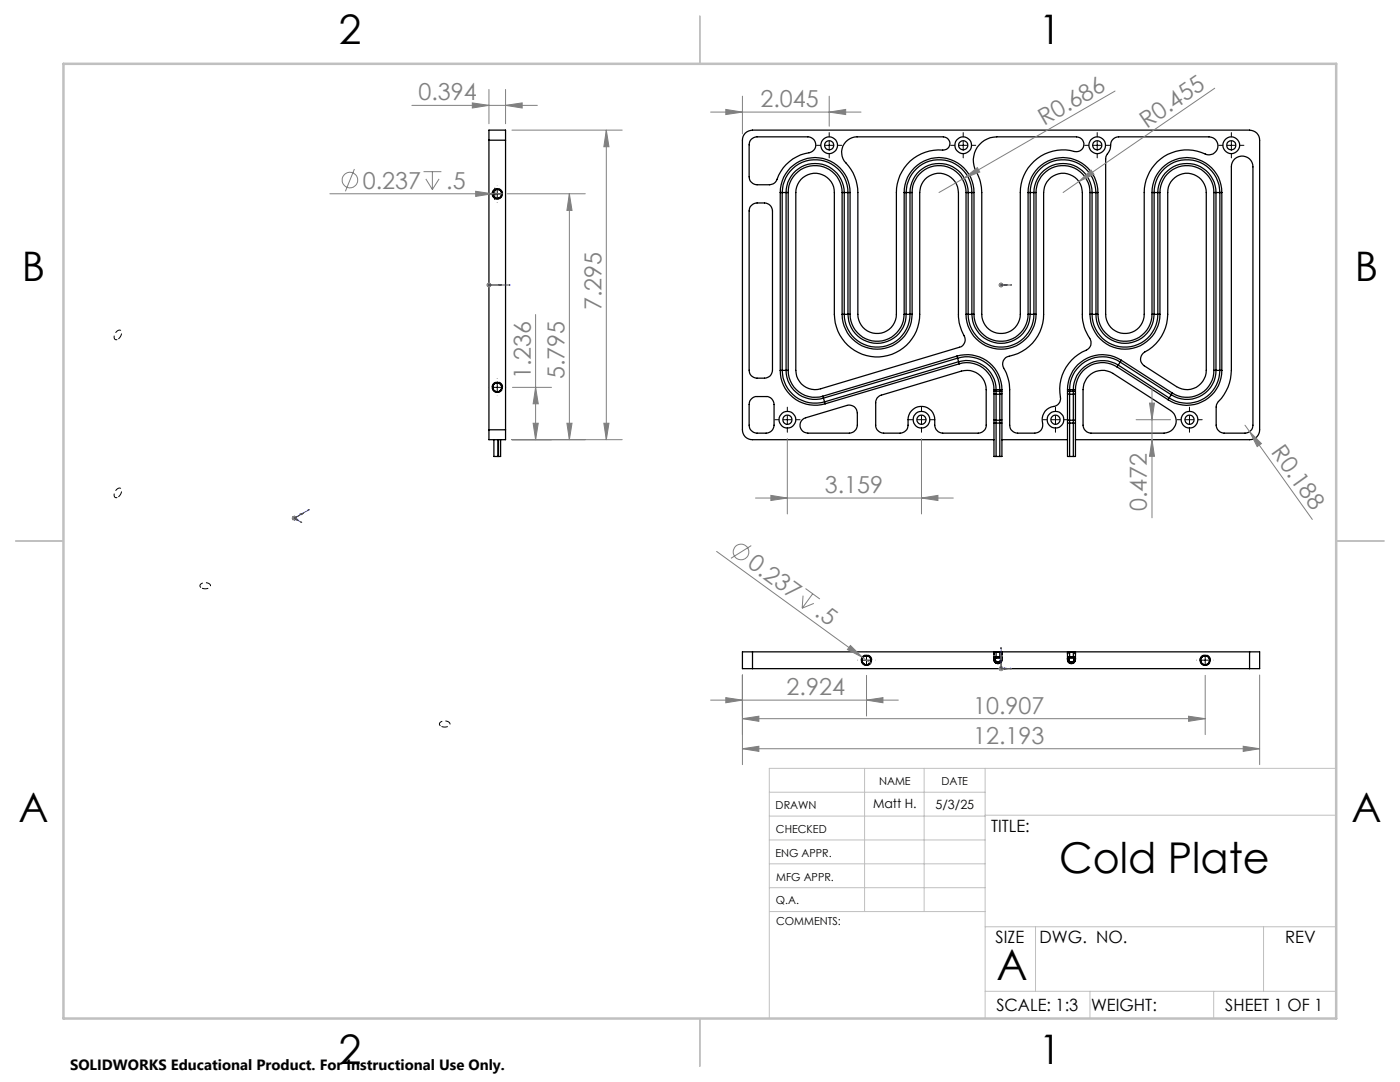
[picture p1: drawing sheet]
<svg xmlns="http://www.w3.org/2000/svg" width="279mm" height="216mm" viewBox="0 0 279 216" stroke-linecap="round" stroke-linejoin="round" font-family="sans-serif">
<g fill="none" stroke="#000" stroke-width=".25">
<path d="M97.6 28v-2h3.3v2M97.6 28h3.3M97.6 28v57.8M99.2 37.8l-.2 .1M99.4 39.5h.1M100.1 39a.9 .9 0 0 1-1.5 .2 .9 .9 0 0 1 .5-1.4 .9 .9 0 0 1 1 1.1l-.1 .2M100.1 38.3v.2M100.9 28v57.8M150 27.8l.5-.4 .6-.1h10.1a1.6 1.6 0 0 1 1.6 1.5 1.6 1.6 0 0 1-1.3 1.7 8.4 8.4 0 0 0-6.7 5.7l-.5 .5-.5 .1-2.7 .1a1.63 1.63 0 0 1-1.6-1.6v-6.4l.1-.6zM155.7 38.4a7 7 0 0 1 7-7 7 7 0 0 1 7 7M155.7 38.4h.4M155.7 38.4v35.5"/>
<path d="M156.1 38.4a6.6 6.6 0 0 1 6.6-6.5 6.6 6.6 0 0 1 6.5 6.5M156.1 38.4h.8M156.1 38.4v35.5M156.9 38.4h.4M156.9 38.4a5.8 5.8 0 0 1 5.8-5.8 5.8 5.8 0 0 1 5.8 5.8M156.9 38.4v35.5M157.3 38.4a5.4 5.4 0 0 1 5.4-5.4 5.4 5.4 0 0 1 5.4 5.4M157.3 38.4v35.5M159.8 35.8a3.9 3.9 0 0 1 4.3-1 3.9 3.9 0 0 1 2.4 3.6v24.3a8.5 8.5 0 0 0 8.5 8.5 8.5 8.5 0 0 0 8.6-8.5v-24.3a3.9 3.9 0 0 1 3.8-3.8 3.9 3.9 0 0 1 3.9 3.8v24.3a12.2 12.2 0 0 0 1.3 5 1.56 1.56 0 0 1-1.1 1.6l-27.7 8.3a3.9 3.9 0 0 1-5-3.7v-35.5a3.9 3.9 0 0 1 1-2.6zM168.1 38.4h.4M168.1 38.4v24.3M168.5 38.4h.7"/>
<path d="M168.5 38.4v24.3M168.8 28.3a3.2 3.2 0 0 1 2.3-1h17.2a1.33 1.33 0 0 1 1.3 1.4 1.33 1.33 0 0 1-1.5 1.3 8.5 8.5 0 0 0-9.2 8.4v24.3a3.8 3.8 0 0 1-3.9 3.8 3.8 3.8 0 0 1-3.8-3.8v-24.3a8.9 8.9 0 0 0-2.7-6.3 3.1 3.1 0 0 1 .3-3.8zM169.2 38.4h.5M169.2 38.4v24.3M169.7 38.4v24.3M180.4 38.4a7 7 0 0 1 7-7 7 7 0 0 1 7 7M180.4 38.4h.4M180.4 38.4v24.3M180.8 38.4a6.6 6.6 0 0 1 6.6-6.5 6.6 6.6 0 0 1 6.6 6.5M180.8 38.4h.8M180.8 38.4v24.3M181.6 38.4h.4"/>
<path d="M181.6 38.4a5.8 5.8 0 0 1 5.8-5.8 5.8 5.8 0 0 1 5.8 5.8M181.6 38.4v24.3M182 38.4a5.4 5.4 0 0 1 5.4-5.4 5.4 5.4 0 0 1 5.4 5.4M182 38.4v24.3M192.8 38.4h.4M192.8 38.4v24.3M193.2 38.4h.8M193.2 38.4v24.3M194 38.4h.4M194 38.4v24.3M194.4 38.4v24.3M195.5 28.9a4.8 4.8 0 0 1 3.4-1.6h15.9a1.49 1.49 0 0 1 1.5 1.7 1.49 1.49 0 0 1-1.9 1.2 8.5 8.5 0 0 0-10.8 8.2v24.3a3.8 3.8 0 0 1-3.8 3.8 3.8 3.8 0 0 1-3.9-3.8v-24.3a9.2 9.2 0 0 0-1.3-4.7 4.8 4.8 0 0 1 .9-4.8z"/>
<path d="M205.2 38.4a7 7 0 0 1 6.9-7 7 7 0 0 1 7 7M205.2 38.4h.4M205.2 38.4v24.3M205.6 38.4a6.6 6.6 0 0 1 6.6-6.5 6.6 6.6 0 0 1 6.5 6.5M205.6 38.4h.7M205.6 38.4v24.3M206.3 38.4h.5M206.3 38.4a5.8 5.8 0 0 1 5.8-5.8 5.8 5.8 0 0 1 5.8 5.8M206.3 38.4v24.3M206.8 38.4a5.4 5.4 0 0 1 5.3-5.4 5.4 5.4 0 0 1 5.4 5.4M206.8 38.4v24.3M209.7 35.4a3.9 3.9 0 0 1 4.1-.4 3.9 3.9 0 0 1 2.2 3.4v24.3a8.5 8.5 0 0 0 1.6 5.1l.1 .4a1.6 1.6 0 0 1-.9 1.7 8.5 8.5 0 0 0-5.1 9.7 1.76 1.76 0 0 1-1.9 1.6 2.83 2.83 0 0 0-1.7 3.6 1.59 1.59 0 0 1-1.6 1.6h-3.4a1.63 1.63 0 0 1-1.6-1.6v-7a9.6 9.6 0 0 0-1.3-4.7 1.56 1.56 0 0 1 1.2-2 8.5 8.5 0 0 0 6.9-8.4v-24.3a3.9 3.9 0 0 1 1.4-3z"/>
<path d="M217.5 38.4h.4M217.5 38.4v24.3M217.9 38.4h.8M217.9 38.4v24.3M218.7 38.4h.4M218.7 38.4v24.3M219.1 38.4v24.3M222.1 27.8l.5-.4 .6-.1h18.1a1.79 1.79 0 0 1 1.7 2.2 1.79 1.79 0 0 1-2.5 1.2 8.5 8.5 0 0 0-12.1 7.7v24.3a3.8 3.8 0 0 1-3.9 3.8 3.8 3.8 0 0 1-3.8-3.8v-31.1l.3-.9a3.6 3.6 0 0 0 .8-2.4zM229.9 38.4a7 7 0 0 1 7-7 7 7 0 0 1 6.9 7M229.9 38.4h.4M229.9 38.4v24.3M230.3 38.4a6.6 6.6 0 0 1 6.6-6.5 6.6 6.6 0 0 1 6.6 6.5"/>
<path d="M230.3 38.4h.8M230.3 38.4v24.3M231.1 38.4h.4M231.1 38.4a5.8 5.8 0 0 1 5.8-5.8 5.8 5.8 0 0 1 5.8 5.8M231.1 38.4v24.3M231.5 38.4a5.4 5.4 0 0 1 5.4-5.4 5.4 5.4 0 0 1 5.4 5.4M231.5 38.4v24.3M234.1 35.8a3.9 3.9 0 0 1 4.2-1 3.9 3.9 0 0 1 2.4 3.6v35.5a3.8 3.8 0 0 1-5.9 3.3l-6.4-4.2a1.59 1.59 0 0 1 .1-2.8 8.5 8.5 0 0 0 4.5-7.5v-24.3a3.5 3.5 0 0 1 1.1-2.6zM242.3 38.4h.4M242.3 38.4v35.5M242.7 38.4h.8M242.7 38.4v35.5"/>
<path d="M243.5 38.4h.3M243.5 38.4v35.5M243.8 38.4v35.5M246.5 31.7a2.17 2.17 0 0 1 2.3-.4 2.17 2.17 0 0 1 1.2 2v51.5a1.63 1.63 0 0 1-1.5 1.6h-4.2a1.7 1.7 0 0 1-1.6-1.6v-3.6l.2-.7a9.8 9.8 0 0 0 2.8-6.6v-40.6a2.16 2.16 0 0 1 .8-1.6zM149.8 41.2l.4-.4a3.1 3.1 0 0 1 2.4-.3 1.63 1.63 0 0 1 1.6 1.6v31.8a1.57 1.57 0 0 1-1.6 1.6 3.1 3.1 0 0 1-2.4-.3 1.41 1.41 0 0 1-.7-1.3v-31.8zM99.2 76.4h-.2M99.5 78.1l-.1 .1M100.1 77.6a.9 .9 0 0 1-1.5 .2 .9 .9 0 0 1 .5-1.4 .9 .9 0 0 1 1 1.1l-.1 .1M100.1 77h.1M150 79.6l.8-.5h2.1a1.57 1.57 0 0 1 1.6 1.6v4.1a1.63 1.63 0 0 1-1.6 1.6h-1.8a1.63 1.63 0 0 1-1.6-1.6v-4.1l.1-.6zM155.7 73.9a6.9 6.9 0 0 0 9 6.7M155.7 73.9h.4"/>
<path d="M156.1 73.9a6.6 6.6 0 0 0 8.5 6.3M156.1 73.9h.8M156.9 73.9h.4M156.9 73.9a5.8 5.8 0 0 0 7.4 5.5M157.3 73.9a5.4 5.4 0 0 0 6.9 5.2M164.2 79.1l.1 .3M164.3 79.4l.3 .8M168.1 62.7a7 7 0 0 0 6.9 7 7 7 0 0 0 7-7M168.1 62.7h.4M168.5 62.7a6.6 6.6 0 0 0 6.5 6.6 6.6 6.6 0 0 0 6.6-6.6M168.5 62.7h.7M169.2 62.7a5.8 5.8 0 0 0 5.8 5.8 5.8 5.8 0 0 0 5.8-5.8"/>
<path d="M169.2 62.7h.5M169.7 62.7a5.4 5.4 0 0 0 5.3 5.4 5.4 5.4 0 0 0 5.4-5.4M175 79.4l.6-.5 16.3-4.9a3.8 3.8 0 0 1 4.9 3.8v7a1.63 1.63 0 0 1-1.6 1.6h-7.1a1.7 1.7 0 0 1-1.6-1.6 3.1 3.1 0 0 0-1.4-3.4 2.66 2.66 0 0 0-3.9 2.3 2.54 2.54 0 0 1-.4 2.2l-.8 .5h-3.6a1.63 1.63 0 0 1-1.6-1.6v-4.7zM180.4 62.7h.4M180.8 62.7h.8M181.6 62.7h.4M191 71a7 7 0 0 1 9 6.8M191 71l.1 .5M191 71l-26.8 8.1M191.1 71.5a6.6 6.6 0 0 1 8.4 6.3M191.1 71.5l.2 .7M191.1 71.5l-26.8 7.9"/>
<path d="M191.3 72.2a5.8 5.8 0 0 1 7.5 5.6M191.3 72.2l.1 .4M191.3 72.2l-26.7 8M191.4 72.6a5.4 5.4 0 0 1 7 5.2M191.4 72.6l-26.7 8M192.8 62.7a7 7 0 0 0 7 7 7 7 0 0 0 7-7M192.8 62.7h.4M193.2 62.7a6.6 6.6 0 0 0 6.6 6.6 6.6 6.6 0 0 0 6.5-6.6M193.2 62.7h.8M194 62.7a5.8 5.8 0 0 0 5.8 5.8 5.8 5.8 0 0 0 5.8-5.8M194 62.7h.4M194.4 62.7a5.4 5.4 0 0 0 5.4 5.4 5.4 5.4 0 0 0 5.4-5.4"/>
<path d="M198.4 78.1h.4M198.4 77.8h.4M198.4 78.6l.4 .1M198.4 77.8v13.3h.4M198.8 78.1v.6M198.8 77.8v.3M198.8 78.7v5.2M198.8 77.8h.7M198.8 78.1h.7M198.8 78.7h.7M199.5 77.8h.5M199.5 78.1h.5"/>
<path d="M199.5 78.1v.6M199.5 77.8v.3M199.5 78.7v5.2M200 78.6l-.5 .1M200 77.8v13.3h-.5M205.2 62.7h.4M205.6 62.7h.7M206.3 62.7h.5M213 77.8h.5M213 78.1h.5M213 78.6l.5 .1M213 77.8v13.3h.5"/>
<path d="M213.5 78.1v.6M213.5 77.8h.7M213.5 78.1h.7M213.5 77.8v.3M213.5 78.7v5.2M213.5 78.7h.7M214.2 78.1v.6M214.2 78.1h.4M214.2 77.8h.4M214.2 77.8v.3M214.2 78.7v5.2M214.6 78.6l-.4 .1"/>
<path d="M214.6 77.8v13.3h-.4M217.2 75.1a3.9 3.9 0 0 1 4.9-.6l11.5 7.4a2.45 2.45 0 0 1 1 2.8 2.45 2.45 0 0 1-2.3 1.7h-14.6a1.7 1.7 0 0 1-1.6-1.6v-7a3.8 3.8 0 0 1 1.1-2.7zM217.5 62.7a7 7 0 0 0 7 7 7 7 0 0 0 7-7M217.5 62.7h.4M217.9 62.7a6.6 6.6 0 0 0 6.6 6.6 6.6 6.6 0 0 0 6.6-6.6M217.9 62.7h.8M218.7 62.7a5.8 5.8 0 0 0 5.8 5.8 5.8 5.8 0 0 0 5.8-5.8M218.7 62.7h.4M219.1 62.7a5.4 5.4 0 0 0 5.4 5.4 5.4 5.4 0 0 0 5.4-5.4M222.9 73.2a5.4 5.4 0 0 0-8.3 4.6M222.9 73.2l10.2 6.6M223.2 72.8a5.8 5.8 0 0 0-9 5"/>
<path d="M223.2 72.8l-.3 .4M223.2 72.8l10.1 6.6M223.6 72.2a6.5 6.5 0 0 0-10.1 5.6M223.6 72.2l10.2 6.6M223.6 72.2l-.4 .6M223.8 71.9a7 7 0 0 0-10.8 5.9M223.8 71.9l-.2 .3M223.8 71.9l10.2 6.5M229.9 62.7h.4M230.3 62.7h.8M231.1 62.7h.4M233.3 79.4l-.2 .4"/>
<path d="M233.8 78.8l-.5 .6M234 78.4l-.2 .4M242.3 73.9a5.4 5.4 0 0 1-8.3 4.5M242.3 73.9h.4M242.7 73.9a5.8 5.8 0 0 1-8.9 4.9M242.7 73.9h.8M243.5 73.9a6.6 6.6 0 0 1-10.2 5.5M243.5 73.9h.3M243.8 73.9a6.9 6.9 0 0 1-10.7 5.9M97.6 85.8v1.9h3.3v-1.9M97.6 85.8h3.3M98.6 87.7v3.4h.8"/>
<path d="M99.4 91.1h.1M99.4 87.7v3.4M99.5 87.7v3.4M99.9 87.7v3.4h-.4M160.2 83.7l.6-.3 8.3-2.5a1.58 1.58 0 0 1 2 1.5v2.4a1.7 1.7 0 0 1-1.6 1.6h-8.3a1.57 1.57 0 0 1-1.4-1 1.57 1.57 0 0 1 .4-1.7zM164.6 80.2l.1 .4M198.4 87.7h-48.2a1.93 1.93 0 0 1-2-1.9v-57.8a1.99 1.99 0 0 1 2-2h99.2a1.99 1.99 0 0 1 2 2v57.8a1.93 1.93 0 0 1-2 1.9h-34.8M198.4 83.8l.4 .1M198.4 84.4h.4M198.8 83.9v.5M198.8 84.4v6.7M198.8 83.9h.7"/>
<path d="M198.8 84.4h.7M198.8 91.1h.7M199.5 84.4h.5M199.5 83.9v.5M199.5 84.4v6.7M200 83.8l-.5 .1M200 87.7h13M213 83.8l.5 .1M213 84.4h.5M213.5 83.9v.5M213.5 84.4v6.7M213.5 83.9h.7"/>
<path d="M213.5 84.4h.7M213.5 91.1h.7M214.2 83.9v.5M214.2 84.4h.4M214.2 84.4v6.7M214.6 83.8l-.4 .1M150.2 130.1h-2v3.3h2M150.2 130.1v3.3M150.2 133.4h99.2M150.2 130.1h48.2M173.2 130.9a.9 .9 0 0 1 .4 1.4 .9 .9 0 0 1-1.5-.1 .9 .9 0 0 1 .7-1.4l.5 .1M198.4 130.1v1.5a.79 .79 0 0 0 .8 .8 .79 .79 0 0 0 .8-.8v-1.5"/>
<path d="M198.4 130.1h.4M198.6 131.6a.55 .55 0 0 0 .6 .5 .55 .55 0 0 0 .5-.5M198.6 131.4l1-.1a.55 .55 0 0 1-.5 .9 .55 .55 0 0 1-.5-.8zM198.8 131l-.4 .2v.3l.1-.3 .3-.1M198.8 131v.1M198.8 130.1l-.3 .1-.1 .3M198.8 130.1h.1M198.8 130.1v.9M198.8 130.1h.7M198.8 131.1h.7M198.8 131h.7M199.5 130.1h.5"/>
<path d="M199.5 131l.4 .2 .1 .3-.2-.3-.3-.1M199.5 131v.1M199.5 130.1l.3 .1 .2 .3M199.5 130.1h.1M199.5 130.1v.9M200 130.1h13M213 130.1v1.5a.79 .79 0 0 0 .8 .8 .79 .79 0 0 0 .8-.8v-1.5M213 130.1h.5M213.3 131.4l1-.1a.55 .55 0 0 1-.5 .9 .55 .55 0 0 1-.5-.8zM213.3 131.6a.55 .55 0 0 0 .5 .5 .55 .55 0 0 0 .6-.5M213.5 131l-.4 .2-.1 .3 .1-.3 .4-.1M213.5 131v.1"/>
<path d="M213.5 130.1l-.4 .1-.1 .3M213.5 130.1h.1M213.5 130.1v.9M213.5 130.1h.7M213.5 131.1h.7M213.5 131h.7M214.2 131l.4 .2v.3l-.1-.3-.3-.1M214.2 131v.1M214.2 130.1l.3 .1 .1 .3M214.2 130.1h.1M214.2 130.1h.3l.1 .4M214.2 130.1h.4"/>
<path d="M214.2 130.1v.9M214.6 130.1h34.8M239.6 131.7l.1 .3M240.3 130.9h-.1M240.8 130.9a.91 .91 0 0 1 .4 1.4 .91 .91 0 0 1-1.5-.1 .91 .91 0 0 1 .7-1.4l.5 .1M241.4 131.5v.1M249.4 130.1h2v3.3h-2M249.4 130.1v3.3"/>
<circle cx="99.3" cy="38.7" r="1"/>
<circle cx="99.3" cy="38.7" r=".9"/>
<circle cx="165.5" cy="29" r=".92"/>
<circle cx="165.5" cy="29" r="1.67"/>
<circle cx="192.2" cy="29" r=".93"/>
<circle cx="192.2" cy="29" r="1.67"/>
<circle cx="219" cy="29" r=".93"/>
<circle cx="219" cy="29" r="1.67"/>
<circle cx="245.7" cy="29" r=".93"/>
<circle cx="245.7" cy="29" r="1.67"/>
<circle cx="99.2" cy="77.3" r=".91"/>
<circle cx="99.3" cy="77.3" r="1"/>
<circle cx="157.1" cy="83.7" r=".92"/>
<circle cx="157.2" cy="83.7" r="1.66"/>
<circle cx="183.9" cy="83.8" r=".91"/>
<circle cx="183.9" cy="83.7" r="1.66"/>
<circle cx="210.7" cy="83.7" r=".92"/>
<circle cx="210.7" cy="83.7" r="1.67"/>
<circle cx="237.4" cy="83.7" r=".92"/>
<circle cx="237.4" cy="83.7" r="1.67"/>
<circle cx="172.9" cy="131.7" r="1"/>
<circle cx="172.9" cy="131.8" r=".91"/>
<circle cx="240.5" cy="131.7" r="1"/>
<circle cx="240.5" cy="131.7" r=".9"/>
</g>
<g fill="none" stroke="#808080" stroke-width=".2">
<path d="M97.6 17.9v6.8M100.9 17.9v6.8M148.2 19.2v7.5M165.5 19.2v6M222.5 18.2l-35.1 20.2M242.4 17.6l-27.1 18.6M65.8 38.7h34.5M70.7 33.7l-1.8 4.5M82.2 21h25M84.5 34.3h3.6M85 35.7l1.3 2.1M86.3 34.3v3.5"/>
<path d="M87.6 35.7l-1.3 2.1M94.3 20.5l3.3 .5-3.3 .6zM94.9 38.2l3.3 .5-3.3 .5zM100.9 21l3.3-.5v1.1zM101.2 38.7h15.6M102.2 26h22M113.6 38.7l.6 3.3h-1.1zM113.6 38.7v49M121 26l.5 3.3h-1zM121 26v61.7M141.8 22.4h30M144.9 21.8l3.3 .6-3.3 .5z"/>
<path d="M165.5 22.4l3.3-.6v1.1zM192.4 35.5l2.7-2.1 .4 .9zM215.3 36.2l2.4-2.3 .6 .9zM215.3 36.2l-3.1 2.2M97.1 56.9h1M97.2 56.5l.7 .7M97.6 56.4v1M97.9 56.5l-.7 .7M199.3 56.9h1M199.4 56.5l.7 .7M199.8 56.4v1M200.1 56.5l-.7 .7"/>
<path d="M102.3 77.3h7.8M106.9 77.3l.5 3.3h-1zM106.9 62.8v24.9M229.9 77.4v25.9M102.2 87.7h22M106.4 84.5h1l-.5 3.2zM113.1 84.5h1.1l-.6 3.2zM120.5 84.5h1l-.5 3.2zM150.8 99.4h39.5M153.8 98.8l3.3 .6-3.3 .5zM157.1 87.5v15.1M183.9 99.4l3.3-.6v1.1z"/>
<path d="M183.9 87.5v15.1M226.7 83.7h6.9M229.4 80.4h1l-.5 3.3zM229.9 87.7l.5 3.4h-1zM248.5 84.8l.9 1.3M249.4 86.1l2.3 2.4-.8 .6zM249.4 86.1l12.5 17.5M58.2 103.4h1.1M58.4 103l.7 .8M58.7 102.9v1M59.1 103l-.7 .8M143 110l29.1 21.2"/>
<path d="M149.9 108.9l-4 2.5M160.3 118.9l-.2 2.5M160.8 117.4l2.8 2.1M162.2 118.5l-2.1 2.9M141.8 139.7h37.5M144.9 139.2l3.3 .5-3.3 .5zM148.2 134.7v17.9M162.4 120.4l-2.3 1M169.7 128.8l2.4 2.4-3-1.6zM172.1 131.2l1.6 1.1M172.9 139.7l3.3-.5v1zM172.9 134.8v8.1"/>
<path d="M199.3 133.4h1M199.4 133.1l.7 .7M199.8 132.9v1M200.1 133.1l-.7 .7M240.5 134.8v11.8M251.4 134.7v17.9M148.2 149.4l3.2-.5v1zM148.2 143.4l3.2-.5v1zM148.2 149.4h103.2M148.2 143.4h92.3M237.2 142.9l3.3 .5-3.3 .5zM248.1 148.9l3.3 .5-3.3 .5z"/>
<circle cx="69.8" cy="35.9" r="1.55"/>
<circle cx="147.9" cy="110.1" r="1.56"/>
</g>
<g fill="none" stroke="#00f" stroke-width=".2">
<path d="M97.4 56.9h.3zM97.5 56.9h.1zM97.6 56.9h.1M97.6 56.9h4.2M100.1 56.9h-.6h.6M101.8 56.9h-.2h.2M199.6 56.9h.3zM199.7 56.9h.1zM199.8 56.9h.1M199.8 56.9h2.1M201 56.9h-.6h.6M201.9 56.9h-.2h.2"/>
<path d="M58.7 103.4l1.6 .9M58.7 103.4l1 .5M59.1 103.7l.2-.1 .4 .3zM60 102.6l.5-.2-.3 .3zM60.1 104.2l.2 .1zM60.5 102.4l-1.8 1M61.6 101.7h.1zM61.7 101.7l-3 1.7M199.8 130.9l.1 .6h-.3zM199.8 129.2v.2h-.1zM199.8 129.2v4.2h2.1M200.4 133.2l.6 .2-.6 .2z"/>
<path d="M201.7 133.3l.2 .1-.2 .1z"/>
</g>
<path d="M99.3 39.7a1.06 1.06 0 0 1-1-1.5 1.06 1.06 0 0 1 1.8-.1 1.06 1.06 0 0 1-.7 1.6h-.1M99.3 78.3a1.06 1.06 0 0 1-1-1.5 1.06 1.06 0 0 1 1.8-.1 1.06 1.06 0 0 1-.7 1.6h-.1M172.9 132.8a1.06 1.06 0 0 1-.9-1.6 1.06 1.06 0 0 1 1.8-.1 1.06 1.06 0 0 1-.7 1.7h-.2M240.5 132.8a1.06 1.06 0 0 1-.9-1.6 1.06 1.06 0 0 1 1.8-.1 1.06 1.06 0 0 1-.7 1.7h-.2" fill="none" stroke="#000" stroke-width=".2" stroke-dasharray="1.3 .6" stroke-dashoffset=".2" stroke-linecap="butt"/>
<path d="M23.5 67.7a.53 .53 0 0 1-.7-.1 .53 .53 0 0 1 0-.7 .96 .96 0 0 1 1.4-.9v.8l-.7 .9M23.5 99.2a.53 .53 0 0 1-.7-.1 .53 .53 0 0 1 0-.7 .96 .96 0 0 1 1.4-.9v.8l-.7 .9M40.2 117.3a.53 .53 0 0 1-.3-.6 .53 .53 0 0 1 .6-.4 .96 .96 0 0 1 1.5 .7l-.7 .5-1.1-.2M88 144.9a.53 .53 0 0 1-.3-.6 .53 .53 0 0 1 .6-.4 .96 .96 0 0 1 1.5 .7l-.7 .4-1.1-.1" fill="none" stroke="#000" stroke-width=".2" stroke-dasharray="1.3 .6" stroke-dashoffset="-.1" stroke-linecap="butt"/>
<g fill="none" stroke="#000" stroke-width=".2">
<path d="M97.5 38.7h2.6M98.7 37.5v2.4M99.2 36.9v.1M99.2 37.8v1.7M100.9 38.7h.1M162.9 29h.9M164.6 29h1.7M165.5 26.5v.8M165.5 28.2v1.6M165.5 30.7v.8M167.2 29h.8M189.7 29h.8"/>
<path d="M191.4 29h1.7M192.2 26.5v.8M192.2 28.2v1.6M192.2 30.7v.8M193.9 29h.8M216.5 29h.8M218.1 29h1.7M219 26.5v.8M219 28.2v1.6M219 30.7v.8M220.7 29h.8M243.2 29h.9"/>
<path d="M244.9 29h1.7M245.7 26.5v.8M245.7 28.2v1.6M245.7 30.7v.8M247.4 29h.8M99.2 40.4h.1M97.5 77.3h.1M98.4 77.3h1.7M99.2 75.5v.1M99.2 76.4v1.7M99.2 79h.1M100.9 77.3h.1"/>
<path d="M154.6 83.7h.8M156.3 83.7h1.7M157.1 81.2v.9M157.1 82.9v1.7M157.1 85.4v.9M158.8 83.7h.9M181.4 83.7h.8M183.1 83.7h1.6M183.9 81.2v.9M183.9 82.9v1.7M183.9 85.4v.9M185.6 83.7h.8"/>
<path d="M208.1 83.7h.9M209.8 83.7h1.7M210.6 81.2v.9M210.6 82.9v1.7M210.6 85.4v.9M212.3 83.7h.8M234.9 83.7h.8M236.5 83.7h1.7M237.4 81.2v.9M237.4 82.9v1.7M237.4 85.4v.9M239.1 83.7h.8"/>
<path d="M171.2 131.7h.1M172.1 131.7h1.7M172.9 130h.1M172.9 130.9v1.7M172.9 133.4v.1M174.6 131.7h.1M238.8 131.7h.1M239.7 131.7h1.7M240.5 130h.1M240.5 130.9v1.7M240.5 133.4v.1M242.2 131.7h.1"/>
</g>
<g fill="none" stroke="#c0c0c0" stroke-width=".2">
<path d="M153.5 158.1h43.1M172.5 153.3v28.6M184.4 153.3v28.6M196.6 153.3v49.9M266.7 153.3h-113.2v49.9M153.5 167.6h43.1M153.5 162.8h43.1M153.5 172.4h43.1M153.5 177.1h43.1M196.6 162.7h70.1M153.6 181.9h43M196.6 197.8h70.1"/>
<path d="M196.6 184.9h70.1M206.7 184.9v12.9M217.5 197.8v5.4M242.2 197.8v5.4M252.2 184.9v12.9"/>
</g>
<path d="M139.7 3.2v9.5M3.1 107.9h9.6M266.7 107.9h9.5M139.7 203.2v9.6" fill="none" stroke="#c0c0c0" stroke-width=".25"/>
<path d="M12.7 12.7h254v190.5h-254z" fill="none" stroke="#c0c0c0" stroke-width=".5"/>
<g fill="#00f">
<path d="M201.7 56.9h.2zM199.7 56.9h.1z"/>
<path d="M200.4 133.2l.6 .2-.6 .2zM199.8 130.9l.1 .6h-.3zM97.5 56.9h.1zM101.6 56.9h.2z"/>
<path d="M200.4 56.9h.6zM199.6 56.9h.3zM201.7 133.3l.2 .1-.2 .1zM199.8 129.2v.2h-.1z"/>
<path d="M97.4 56.9h.3zM99.5 56.9h.6zM60.1 104.2l.2 .1zM61.6 101.7h.1zM59.1 103.7l.2-.1 .4 .3zM60 102.6l.5-.2-.3 .3z"/>
</g>
<g fill="#808080">
<path d="M169.7 128.8l2.4 2.4-3-1.6z"/>
<path d="M94.9 38.2l3.3 .5-3.3 .5z"/>
<path d="M192.4 35.5l2.7-2.1 .4 .9z"/>
<path d="M215.3 36.2l2.4-2.3 .6 .9z"/>
<path d="M249.4 86.1l2.3 2.4-.8 .6z"/>
<path d="M172.9 139.7l3.3-.5v1zM144.9 139.2l3.3 .5-3.3 .5z"/>
<path d="M153.8 98.8l3.3 .6-3.3 .5zM183.9 99.4l3.3-.6v1.1zM148.2 149.4l3.2-.5v1zM248.1 148.9l3.3 .5-3.3 .5zM148.2 143.4l3.2-.5v1zM237.2 142.9l3.3 .5-3.3 .5zM94.3 20.5l3.3 .5-3.3 .6zM100.9 21l3.3-.5v1.1z"/>
<path d="M165.5 22.4l3.3-.6v1.1zM144.9 21.8l3.3 .6-3.3 .5z"/>
<path d="M229.4 80.4h1l-.5 3.3zM229.9 87.7l.5 3.4h-1zM106.9 77.3l.5 3.3h-1zM106.4 84.5h1l-.5 3.2zM113.6 38.7l.6 3.3h-1.1zM113.1 84.5h1.1l-.6 3.2zM121 26l.5 3.3h-1zM120.5 84.5h1l-.5 3.2z"/>
</g>
<g font-size="8.5">
<text x="211.4" y="174.2">Cold Plate</text>
<text x="198.9" y="195.5">A</text>
</g>
<g font-size="8.1">
<text x="67.6" y="8.9">2</text>
<text x="207.3" y="8.9">1</text>
<text x="4.4" y="56.2">B</text>
<text x="270.4" y="56.2">B</text>
<text x="3.7" y="164.1">A</text>
<text x="269.7" y="164.1">A</text>
<text x="67.6" y="212.4">2</text>
<text x="207.3" y="212.4">1</text>
</g>
<g font-size="4.7" fill="#808080">
<text x="83.5" y="20">0.394</text>
<text x="151.8" y="21.3">2.045</text>
<text x="208.4" y="25.2" transform="rotate(-30 208.4 25.2)">R0.686</text>
<text x="228.9" y="25.7" transform="rotate(-35 228.9 25.7)">R0.455</text>
<text x="72.4" y="37.6">0.237</text>
<text x="89.1" y="37.6">.5</text>
<text x="120" y="61.9" transform="rotate(-90 120 61.9)">7.295</text>
<text x="105.9" y="75.7" transform="rotate(-90 105.9 75.7)">1.236</text>
<text x="112.6" y="75.7" transform="rotate(-90 112.6 75.7)">5.795</text>
<text x="253.5" y="90.2" transform="rotate(55 253.5 90.2)">R0.188</text>
<text x="164.6" y="98.3">3.159</text>
<text x="228.9" y="102" transform="rotate(-90 228.9 102)">0.472</text>
<text x="149" y="113" transform="rotate(36 149 113)">0.237</text>
<text x="162.4" y="122.8" transform="rotate(36 162.4 122.8)">.5</text>
<text x="157" y="138.7">2.924</text>
<text x="194.2" y="142.4">10.907</text>
<text x="194.2" y="148.4">12.193</text>
</g>
<g font-size="3.4">
<text x="197.8" y="166">TITLE:</text>
<text x="198.7" y="188.1">SIZE</text>
<text x="207.5" y="188.1">DWG. NO.</text>
<text x="256.5" y="188.2">REV</text>
<text x="198.8" y="201.7">SCALE: 1:3</text>
<text x="217.7" y="201.8">WEIGHT:</text>
<text x="244.5" y="201.7">SHEET 1 OF 1</text>
</g>
<text font-size="3" x="14" y="213.5">SOLIDWORKS Educational Product. For Instructional Use Only.</text>
<g font-size="2.5">
<text x="174.2" y="161.3">Matt H.</text>
<text x="186.7" y="161.4">5/3/25</text>
</g>
<g font-size="2.2">
<text x="154.8" y="161.4">DRAWN</text>
<text x="175.4" y="156.6">NAME</text>
<text x="187.9" y="156.7">DATE</text>
<text x="154.9" y="166.3">CHECKED</text>
<text x="154.8" y="170.9">ENG APPR.</text>
<text x="154.9" y="175.7">MFG APPR.</text>
<text x="154.9" y="180.4">Q.A.</text>
<text x="154.9" y="184.6">COMMENTS:</text>
</g>
</svg>
